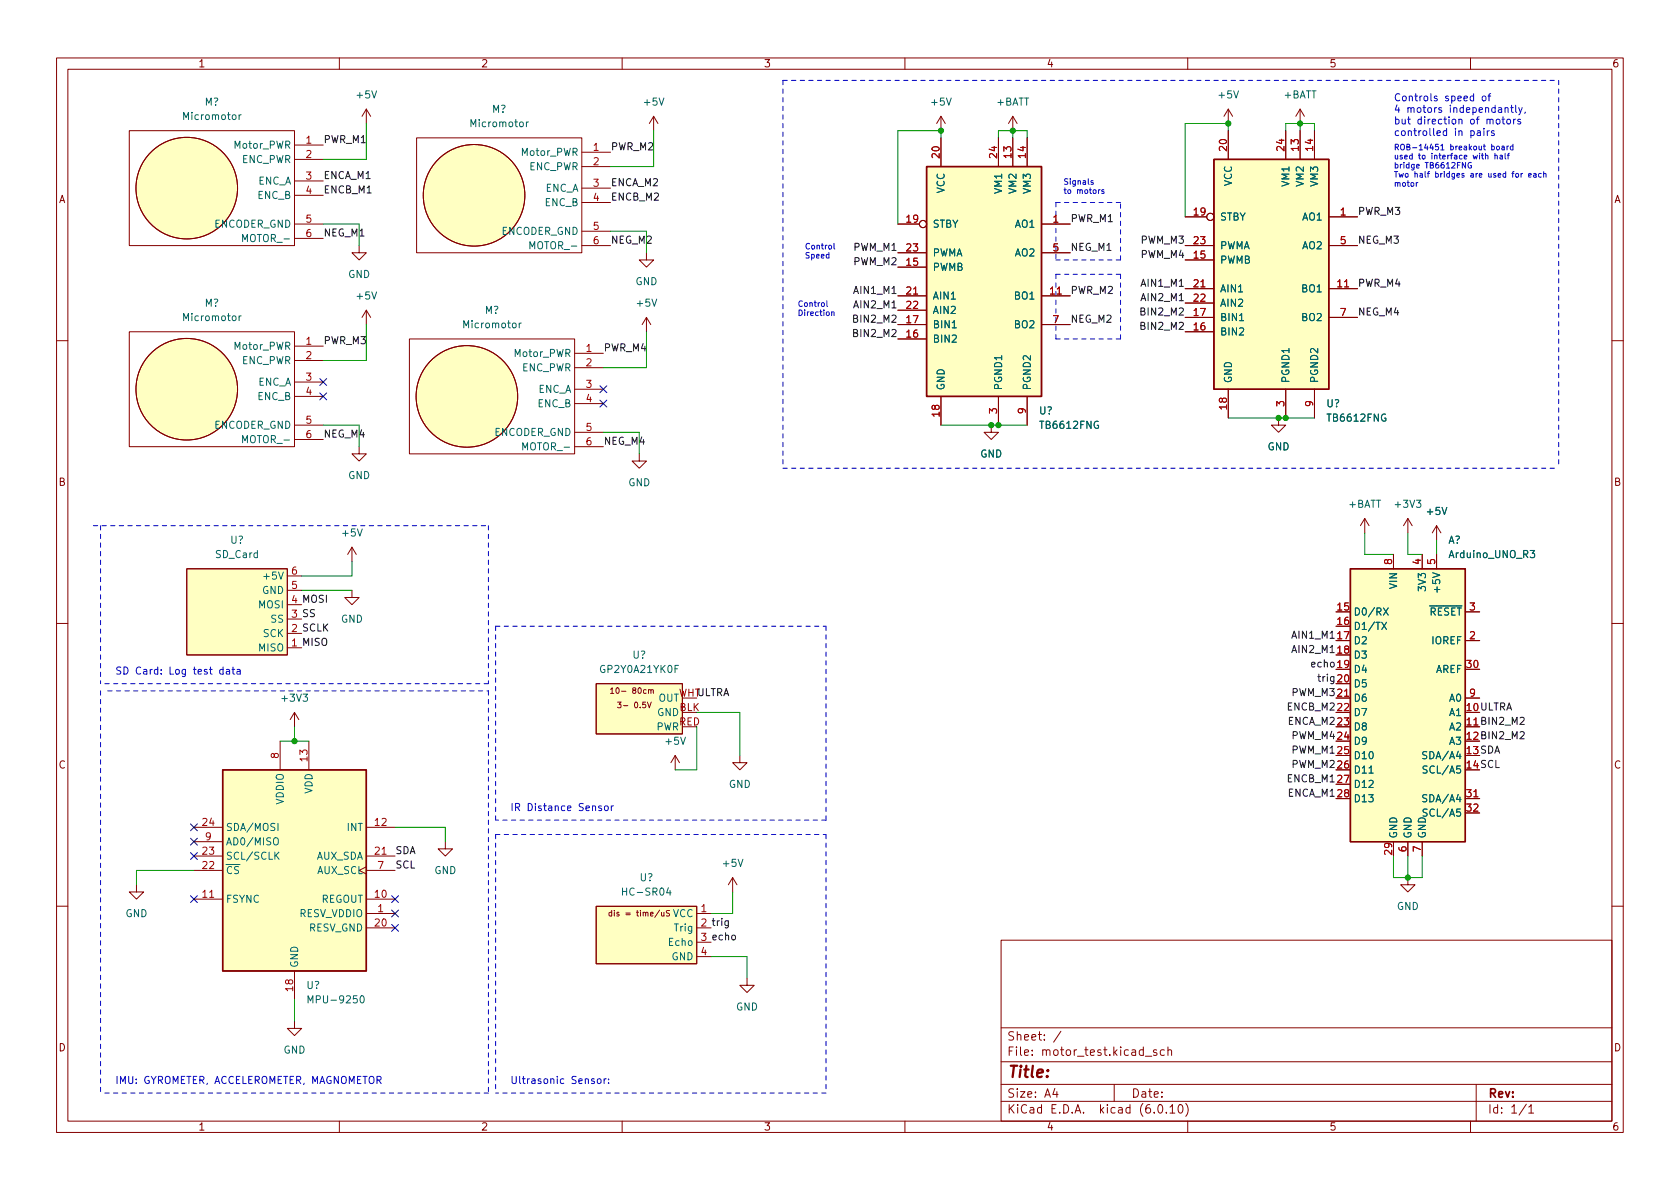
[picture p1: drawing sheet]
<svg xmlns="http://www.w3.org/2000/svg" width="297mm" height="210mm" viewBox="0 0 297 210" stroke-linecap="round" stroke-linejoin="round" font-family="sans-serif">
<g fill="none" stroke="#840000" stroke-width=".18">
<path d="M10 10.2h277v190.1h-277zM12 12.2h273v186.1h-273zM60 10.2v2M64.8 19.3v2.5M64.8 19.3l-.8 1.3M64.8 19.3l.7 1.3M110 10.2v2M160 10.2v2M210 10.2v2M217.2 19.3l-.8 1.3M217.2 19.3v2.5M217.2 19.3l.7 1.3"/>
<path d="M229.9 19.3l-.8 1.3M229.9 19.3v2.5M229.9 19.3l.7 1.3M260 10.2v2M22.9 23.1h29.2v20.3h-29.2zM52.1 39.6h5M52.1 25.6h5M52.1 28.2h5M52.1 32h5M52.1 34.5h5M73.7 24.4h29.2v20.3h-29.2zM102.9 26.9h5"/>
<path d="M102.9 29.5h5M102.9 33.3h5M102.9 35.8h5M115.6 20.6l-.8 1.2M115.6 20.6v2.5M115.6 20.6l.7 1.2M158.7 39.6h3.9M166.4 20.6v2.5M166.4 24.4v5.1M166.4 20.6l-.8 1.2M166.4 20.6l.7 1.2M176.5 24.4v5.1"/>
<path d="M179.1 20.6v2.5M179.1 24.4v5.1M179.1 20.6l-.8 1.2M179.1 20.6l.7 1.2M181.6 24.4v5.1M184.1 39.6h5.1M209.5 38.3h3.9M217.2 23.1v5.1M227.3 23.1v5.1M229.9 23.1v5.1M232.4 23.1v5.1M234.9 38.3h5.1"/>
<path d="M22.9 58.7h29.2v20.3h-29.2zM52.1 42.2h5M63.5 43.4v1.3h1.3l-1.3 1.3-1.3-1.3h1.3M64.8 54.9l-.8 1.2M64.8 54.9v2.5M64.8 54.9l.7 1.2M72.4 59.9h29.2v20.4h-29.2zM102.9 43.4h5M102.9 40.9h5M114.3 44.7v1.3h1.3l-1.3 1.2-1.3-1.2h1.3M114.3 56.1l-.8 1.3M114.3 56.1v2.6"/>
<path d="M114.3 56.1l.8 1.3M158.7 52.3h5.1M158.7 47.2h5.1M158.7 59.9h5.1M158.7 57.4h5.1M158.7 54.9h5.1M158.7 44.7h5.1M184.1 52.3h5.1M184.1 57.4h5.1M184.1 44.7h5.1M209.5 51h5.1M209.5 46h5.1"/>
<path d="M209.5 58.7h5.1M209.5 56.1h5.1M209.5 53.6h5.1M209.5 43.4h5.1M234.9 51h5.1M234.9 56.1h5.1M234.9 43.4h5.1M10 60.2h2M52.1 61.2h5M52.1 63.7h5M52.1 67.6h5M52.1 70.1h5"/>
<path d="M52.1 75.2h5M52.1 77.7h5M63.5 79v1.3h1.3l-1.3 1.2-1.3-1.2h1.3M101.6 62.5h5.1M101.6 65h5.1M101.6 68.8h5.1M101.6 71.4h5.1M101.6 76.4h5.1M101.6 79h5.1M166.4 70.1v5.1M175.3 75.2v1.2h1.2l-1.2 1.3-1.3-1.3h1.3M176.5 70.1v5.1"/>
<path d="M181.6 70.1v5.1M217.2 68.8v5.1M226.1 73.9v1.3h1.2l-1.2 1.2-1.3-1.2h1.3M227.3 68.8v5.1M232.4 68.8v5.1M285 60.2h2M62.2 96.8l-.7 1.2M62.2 96.8v2.5M62.2 96.8l.8 1.2M113 80.3v1.2h1.3l-1.3 1.3-1.2-1.3h1.2M241.3 91.7l-.8 1.3M241.3 91.7v2.5"/>
<path d="M241.3 91.7l.8 1.3M246.4 98v2.6M248.9 91.7v2.5M248.9 91.7l-.7 1.3M248.9 91.7l.8 1.3M251.5 98v2.6M254 93v2.5M254 98v2.6M254 93l-.8 1.2M254 93l.8 1.2M10 110.2h2M33 100.6h17.8v15.2h-17.8z"/>
<path d="M50.8 114.5h2.5M50.8 112h2.5M50.8 109.5h2.5M50.8 106.9h2.5M50.8 104.4h2.5M50.8 101.8h2.5M62.2 104.4v1.3h1.3l-1.3 1.2-1.2-1.2h1.2M259.1 113.3h2.5M259.1 108.2h2.5M285 110.2h2M49.5 131.1v5M52.1 126v2.5"/>
<path d="M52.1 126l-.8 1.2M52.1 126l.7 1.2M54.6 131.1v5M105.4 120.9h15.2v8.9h-15.2zM108 121.9l.2-.3v1M108 122.6h.5M109.2 124.2h.6l-.3 .3 .3 .1v.5l-.2 .1-.4-.1M114.5 124.2l.3 1 .3-1M114.7 122h.3l.1 .6M115.1 122.1l.1-.1h.3v.6M119.4 133.6l-.8 1.3M119.4 133.6v2.5"/>
<path d="M119.4 133.6l.7 1.3M130.8 133.6v1.3h1.3l-1.3 1.2-1.3-1.2h1.3M236.2 123.4h2.6M259.1 123.4h2.5M24.1 156.5v1.2h1.3l-1.3 1.3-1.2-1.3h1.2M34.3 159h5.1M34.3 146.3h5.1M34.3 151.4h5.1M34.3 153.9h5.1M34.3 148.8h5.1M64.8 153.3l-1.3 .6 1.3 .7M64.8 159h5"/>
<path d="M64.8 146.3h5M64.8 151.4h5M64.8 153.9h5M78.7 148.8v1.3h1.3l-1.3 1.3-1.2-1.3h1.2M129.5 155.2l-.7 1.3M129.5 155.2v2.5M129.5 155.2l.8 1.3M248.9 155.2v1.3h1.3l-1.3 1.2-1.3-1.2h1.3M248.9 148.8v2.6M251.5 148.8v2.6M259.1 141.2h2.5M10 160.2h2"/>
<path d="M52.1 171.7v5.1M64.8 161.5h5M64.8 164.1h5M105.4 160.3h17.8v10.1h-17.8zM108.1 161.4l-.2-.1-.2 .2 .1 .4h.3M108.1 161v1M117 161.3v.6h.4M117.4 161.3v.7M118.4 161h-.4l-.2 .2 .1 .2 .4 .2v.3h-.5M123.2 161.5h2.5M123.2 164.1h2.5M123.2 166.6h2.5"/>
<path d="M123.2 169.2h2.5M132.1 173v1.2h1.2l-1.2 1.3-1.3-1.3h1.3M177 166.3h108v32h-108zM285 160.2h2M52.1 180.6v1.3h1.2l-1.2 1.2-1.3-1.2h1.3M60 198.3v2M110 198.3v2M160 198.3v2M177 194.8h108M177 191.8h108M177 187.8h108M177 181.8h108"/>
<path d="M186.5 192.5l-.4 1h1M186.9 193v1M187.6 182.4l-1.3 1.9M197 191.8v3M202.5 186.8h1.1M204.5 185.7l-.4-.1-.2 .2 .1 .3 .5 .1v.4h-.6M204.9 195.4l.2-.1a.81 .81 0 0 1 .6 .7 .81 .81 0 0 1-.3 .8h-.2a.81 .81 0 0 1-.6-.6 .81 .81 0 0 1 .3-.8zM205.9 185.7l-.5-.1-.3 .3v.4l.2 .3h.6M206.2 196.7v.1M206.5 185.8l.2-.2 .4 .1v.9M206.5 185.1v1.5M206.9 195.8l.4-.5v1.5"/>
<path d="M206.9 196.8h.8M208.5 195.4l.1-.1a.81 .81 0 0 1 .6 .7 .81 .81 0 0 1-.3 .8h-.1a.81 .81 0 0 1-.6-.6 .81 .81 0 0 1 .3-.8zM209.6 195.1a1.72 1.72 0 0 1 0 2.3M210 198.3v2M260 198.3v2M261 191.8v6.5M269.9 195.3l-1.3 1.9M270.3 195.8l.4-.5v1.5M270.3 196.8h.9"/>
<circle cx="33" cy="33.3" r="9"/>
<circle cx="83.8" cy="34.5" r="9"/>
<circle cx="163.2" cy="39.6" r=".63"/>
<circle cx="214" cy="38.3" r=".63"/>
<circle cx="33" cy="68.8" r="9"/>
<circle cx="82.5" cy="70.1" r="9"/>
</g>
<g fill="#ffffc2" stroke="#ffffc2" stroke-width=".18">
<path d="M39.4 136.1h25.4v35.6h-25.4z"/>
<path d="M238.8 100.6h20.3v48.2h-20.3z"/>
<path d="M105.4 120.9h15.2v8.9h-15.2z"/>
<path d="M214.6 28.2h20.3v40.6h-20.3z"/>
<path d="M163.8 29.5h20.3v40.6h-20.3z"/>
<path d="M105.4 160.3h17.8v10.1h-17.8z"/>
<path d="M33 100.6h17.8v15.2h-17.8z"/>
<circle cx="33" cy="68.8" r="9"/>
<circle cx="82.5" cy="70.1" r="9"/>
<circle cx="83.8" cy="34.5" r="9"/>
<circle cx="33" cy="33.3" r="9"/>
</g>
<path d="M163.8 29.5h20.3v40.6h-20.3zM214.6 28.2h20.3v40.6h-20.3zM238.8 100.6h20.3v48.2h-20.3zM39.4 136.1h25.4v35.6h-25.4z" fill="none" stroke="#840000" stroke-width=".25"/>
<g fill="none" stroke="#006464" stroke-width=".18">
<path d="M42.3 20.3v.8M42.6 20.3l-.3 .2M93.1 21.6v.8M93.4 21.6l-.3 .2M42.3 55.9v.8M42.6 55.9l-.3 .2M42.9 42.7v-1.2l.4 .9 .4-.9v1.2M91.8 57.1v.9M92.2 57.1l-.4 .3M93.7 44v-1.3l.4 .9 .4-.9v1.3M168.4 58h.7M219.2 56.7h.7"/>
<path d="M42.9 78.3v-1.3l.4 .9 .4-.9v1.3M92.4 79.6v-1.3l.5 .9 .4-.9v1.3M270.6 97.3h.7l-.4 .5 .4 .1v.6l-.2 .1-.5-.1M244.3 110l.8 1.3M244.6 107.5l.9 1.3M245.1 110l-.8 1.3M245.5 107.5l-.9 1.3M242.1 136.7h.7M252.3 133l-.5-.1-.2 .1v.4l.5 .2 .2 .3-.3 .3-.5-.1M252.3 135.5l-.5-.1-.1 .2v.3l.5 .3 .1 .3-.2 .2h-.5M48.4 148.3l.3-.2a.43 .43 0 0 1 .5 .5v.4a.42 .42 0 0 1-.4 .4 .42 .42 0 0 1-.4-.4zM48.8 151.2l.5 .8"/>
<path d="M49.1 145.6v1.3M49.3 150.7l-.7 .7M118.2 157l-.3 .9h.8M252.3 140.6l-.5-.1-.2 .1v.4l.5 .2 .2 .4-.3 .2-.5-.1M252.3 143.1h-.5l-.1 .1v.3l.5 .3 .1 .3-.2 .2h-.5M54.5 177.4v-1.3l.4 .9 .4-.9v1.3M63.8 176.2l.2-.1a.68 .68 0 0 1 .4 .6 .68 .68 0 0 1-.4 .7l-.2-.2-.1-.3z"/>
</g>
<path d="M128.8 162.8v1.1l-.3 .2-.3-.1M128.8 162.9l-.4-.1-.2 .3 .1 .5h.5" fill="none" stroke="#0f0f0f" stroke-width=".18"/>
<g fill="none" stroke="#0000c2" stroke-width=".18">
<path d="M262.2 17h.3l.2 .2v.4l-.2 .2h-.3l-.1-.2zM263.1 17h.5M263.6 16.6l-.3 .1v1.1M266.1 19.2l.2-.2 .3 .1 .1 .8M266.1 19v.9M267.1 19h.5M267.3 18.6v1.1l.3 .2M268 18.6v1.1l.2 .2M268.5 19l.3 .9M269.1 19l-.4 1.2-.2 .1M269.7 19.8l-.1 .3M193.3 32l-.3-.1-.1 .2v.1l.4 .1v.3h-.4"/>
<path d="M194.2 33.5v.7M194.5 33.5l-.3 .2M195.2 33.6l-.3-.1-.1 .2v.1l.4 .1v.3h-.4M250.7 32.3l-.3 .2M259.1 28.7v1l-.5-1v1M260.1 28.8a.45 .45 0 0 0-.6 .4 .45 .45 0 0 0 .7 .4v-.3h-.2M261.2 23.2h.5l.1 .8M261.8 23.4l-.5 .1-.1 .2 .1 .3 .5-.1M262.4 22.7v.1M262.4 23.1v.9M262.6 27.5h.4l.1 .6M262.6 27.1v1"/>
<path d="M263 23.1v.9M263.3 23.1l-.3 .3M263.7 25.9l.3-.1 .2 .2-.1 .5h-.4M264.2 23.2l-.3-.1-.2 .2 .1 .2 .4 .1v.3h-.5M264.3 27.5h.4v.6M264.3 27.1v1M264.6 21.2l.2-.1 .3 .1 .1 .5-.1 .2h-.3l-.2-.1zM264.7 25.9l.2-.1 .2 .2v.3l-.2 .2-.3-.2zM265.2 27.5h.4v.6M265.6 25.9h.3l.1 .6M265.6 21.1h.4M265.6 27.7l-.4 .2 .1 .2h.3"/>
<path d="M265.7 20.7v1l.3 .2M266 26.1l-.5 .2 .1 .2h.4M266.1 27.1v.9l.2 .1M266.5 25.8v.7M266.5 21.2l.2-.1 .3 .1 .1 .5-.1 .2h-.3l-.2-.1zM266.5 27.4h.4M266.7 25.8l-.2 .2M266.9 27.1l-.3 .2v.8M267.5 25.9l-.3-.1-.2 .2 .1 .5h.4M267.5 25.5v1M267.6 21.1v.8M268 21.1l-.4 .2"/>
<path d="M268.1 30.7h.2l.2 .2v.2l-.2 .2-.3-.2zM268.8 21.1h-.3l-.2 .2 .1 .1 .4 .2v.3h-.5M268.9 30.7v.6M269.2 30.7l-.3 .2M270.3 31l.4-.1v-.2h-.3l-.1 .1v.5h.4M271.2 30.7h.4v.6M271.6 30.9l-.5 .2 .2 .2h.3M272.5 30.7h-.3l-.2 .2 .1 .4h.4M272.9 30.8l.4-.1 .1 .6M272.9 30.3v1M146.2 53.2v.9l.1 .1M147 55.2h.4l.1 .6"/>
<path d="M147 55.1v.7M147.5 43v.9l.1 .1M39.4 118.4h-.3l-.3 .2 .2 .6h.4M39.4 117.9v1.3M40.1 118.4h.4l.1 .8M40.6 118.7h-.4l-.2 .2 .2 .3h.4M41 118.4h.5M41.2 117.9v1.1l.3 .2M41.9 118.4h.5l.1 .8M42.5 118.7h-.5l-.1 .2 .1 .3h.5M106.3 142.6l-.3-.1-.2 .2 .1 .2 .4 .1v.3h-.5M107 142.6l.3-.1 .2 .2v.4l-.2 .2h-.3l-.1-.2z"/>
<path d="M108.1 142.5v.8M108.4 142.5l-.3 .2M105.1 190.8h-.3l-.2 .1v.2l.5 .1v.3h-.5M105.7 190.8h.3l.3 .2v.4l-.3 .2-.3-.1-.1-.1zM106.8 190.8v.8M107.2 190.8l-.4 .2M107.6 191.5v.1M107.6 190.8v.1"/>
</g>
<g fill="none" stroke="#0000c2" stroke-width=".18" stroke-dasharray=".8 .8">
<path d="M138.4 14.2v68.6M138.4 14.2h137.2M275.6 14.2v68.6M186.7 35.8h11.4M186.7 35.8v10.2M186.7 48.5v11.4M186.7 59.9h11.4M186.7 46h11.4M186.7 48.5h11.4M198.1 59.9v-11.4M198.1 46v-10.2M16.5 93h69.9"/>
<path d="M17.8 93v27.9M86.4 93v27.9M138.4 82.8h137.2M87.6 110.7h58.4M87.6 110.7v34.3M146 110.7v34.3M17.8 122.2v71.1M19 122.2h67.4M86.4 122.2v71.1M86.4 120.9h-68.6M87.6 147.6v45.7M87.6 147.6h58.4"/>
<path d="M146 145h-58.4M146 147.6v45.7M86.4 193.3h-68.6M146 193.3h-58.4"/>
</g>
<g fill="none" stroke="#009600" stroke-width=".18">
<path d="M57.1 39.6h6.4v3.8M64.8 21.8v6.4h-7.7M115.6 23.1v6.4h-7.7M166.4 24.4v-1.3h-7.7v16.5M176.5 24.4v-1.3h5.1v1.3M179.1 23.1v1.3M217.2 23.1v-1.3h-7.7v16.5M227.3 23.1v-1.3h5.1v1.3M229.9 21.8v1.3M64.8 57.4v6.3h-7.7M107.9 40.9h6.4v3.8M114.3 58.7v6.3h-7.6"/>
<path d="M57.1 75.2h6.4v3.8M106.7 76.4h6.3v3.9M166.4 75.2h15.2M217.2 73.9h15.2M62.2 99.3v2.5h-8.9M241.3 94.2v3.8h5.1M248.9 94.2v3.8h2.6M254 95.5v2.5M53.3 104.4h8.9M49.5 131.1h5.1M52.1 128.5v2.6M123.2 128.5v7.6h-3.8"/>
<path d="M123.2 126h7.6v7.6M34.3 153.9h-10.2v2.6M69.8 146.3h8.9v2.5M129.5 157.7v3.8h-3.8M246.4 151.4v3.8h5.1v-3.8M248.9 151.4v3.8M52.1 176.8v3.8M125.7 169.2h6.4v3.8"/>
</g>
<g fill="none" stroke="#000084" stroke-width=".18">
<path d="M56.5 69.5l1.3 1.2M56.5 66.9l1.3 1.3M57.8 69.5l-1.3 1.2M57.8 66.9l-1.3 1.3M106.1 68.2l1.2 1.2M106.1 70.8l1.2 1.2M107.3 68.2l-1.2 1.2M107.3 70.8l-1.2 1.2M33.7 158.4l1.2 1.2M33.7 145.7l1.2 1.2M33.7 150.8l1.2 1.2M33.7 148.2l1.2 1.2"/>
<path d="M34.9 158.4l-1.2 1.2M34.9 145.7l-1.2 1.2M34.9 150.8l-1.2 1.2M34.9 148.2l-1.2 1.2M69.2 158.4l1.3 1.2M70.5 158.4l-1.3 1.2M69.2 163.5l1.3 1.2M69.2 160.9l1.3 1.2M70.5 163.5l-1.3 1.2M70.5 160.9l-1.3 1.2"/>
</g>
<g fill="#009600" stroke="#009600" stroke-width=".18">
<circle cx="179.1" cy="23.1" r=".46"/>
<circle cx="176.5" cy="75.2" r=".46"/>
<circle cx="175.3" cy="75.2" r=".46"/>
<circle cx="166.4" cy="23.1" r=".46"/>
<circle cx="52.1" cy="131.1" r=".46"/>
<circle cx="248.9" cy="155.2" r=".46"/>
<circle cx="229.9" cy="21.8" r=".46"/>
<circle cx="217.2" cy="21.8" r=".46"/>
<circle cx="226.1" cy="73.9" r=".46"/>
<circle cx="227.3" cy="73.9" r=".46"/>
</g>
<text font-size="2.8" fill="#840000" x="178" y="190.6">Title:</text>
<g font-size="2.1" fill="#840000">
<text x="178" y="184">Sheet: /</text>
<text x="178" y="186.7">File: motor_test.kicad_sch</text>
<text x="178" y="196.9">KiCad E.D.A. kicad (6.0.10)</text>
<text x="178" y="194.1">Size: A4</text>
<text x="200" y="194.1">Date:</text>
<text x="263" y="194.1">Rev:</text>
<text x="263" y="196.9">Id: 1/1</text>
</g>
<g font-size="1.8" fill="#840000">
<text x="35" y="11.9">1</text>
<text x="85" y="11.9">2</text>
<text x="135" y="11.9">3</text>
<text x="185" y="11.9">4</text>
<text x="235" y="11.9">5</text>
<text x="285" y="11.9">6</text>
<text x="10.3" y="35.9">A</text>
<text x="285.3" y="35.9">A</text>
<text x="10.3" y="85.9">B</text>
<text x="285.3" y="85.9">B</text>
<text x="259.4" y="128.3">11BIN2_M2</text>
<text x="10.3" y="135.9">C</text>
<text x="285.3" y="135.9">C</text>
<text x="10.3" y="185.9">D</text>
<text x="285.3" y="185.9">D</text>
<text x="35" y="199.9">1</text>
<text x="85" y="199.9">2</text>
<text x="135" y="199.9">3</text>
<text x="185" y="199.9">4</text>
<text x="235" y="199.9">5</text>
<text x="285" y="199.9">6</text>
</g>
<g font-size="1.8" fill="#006464">
<text x="63.2" y="17.4">+5V</text>
<text x="215.6" y="17.4">+5V</text>
<text x="227" y="17.4">+BATT</text>
<text x="32.6" y="21.2">Micromotor</text>
<text x="36.2" y="18.7">M?</text>
<text x="83.4" y="22.5">Micromotor</text>
<text x="87" y="19.9">M?</text>
<text x="114" y="18.7">+5V</text>
<text x="164.8" y="18.7">+5V</text>
<text x="176.2" y="18.7">+BATT</text>
<text x="41.5" y="26.3">Motor_PWR</text>
<text x="42.7" y="28.8">ENC_PWR</text>
<text x="92.3" y="27.6">Motor_PWR</text>
<text x="45.6" y="32.6">ENC_A</text>
<text x="45.6" y="35.2">ENC_B</text>
<text x="93.5" y="30.1">ENC_PWR</text>
<text x="96.4" y="33.9">ENC_A</text>
<text x="167" y="34.2" transform="rotate(-90 167 34.2)">VCC</text>
<text x="177.2" y="34.1" transform="rotate(-90 177.2 34.1)">VM1</text>
<text x="179.7" y="34.1" transform="rotate(-90 179.7 34.1)">VM2</text>
<text x="182.2" y="34.1" transform="rotate(-90 182.2 34.1)">VM3</text>
<text x="217.8" y="32.9" transform="rotate(-90 217.8 32.9)">VCC</text>
<text x="228" y="32.8" transform="rotate(-90 228 32.8)">VM1</text>
<text x="230.5" y="32.8" transform="rotate(-90 230.5 32.8)">VM2</text>
<text x="233" y="32.8" transform="rotate(-90 233 32.8)">VM3</text>
<text x="37.8" y="40.3">ENCODER_GND</text>
<text x="88.6" y="41.5">ENCODER_GND</text>
<text x="96.4" y="36.4">ENC_B</text>
<text x="164.8" y="40.3">STBY</text>
<text x="179.5" y="40.3">AO1</text>
<text x="215.6" y="39">STBY</text>
<text x="230.3" y="39">AO1</text>
<text x="43.4" y="42.8">MOTOR_-</text>
<text x="94.2" y="44.1">MOTOR_-</text>
<text x="164.8" y="47.9">PWMB</text>
<text x="164.8" y="45.3">PWMA</text>
<text x="179.5" y="45.3">AO2</text>
<text x="215.6" y="46.6">PWMB</text>
<text x="215.6" y="44.1">PWMA</text>
<text x="230.3" y="44.1">AO2</text>
<text x="61.5" y="49.1">GND</text>
<text x="63.2" y="53">+5V</text>
<text x="112.3" y="50.4">GND</text>
<text x="164.8" y="53">AIN1</text>
<text x="179.5" y="53">BO1</text>
<text x="215.6" y="51.7">AIN1</text>
<text x="230.3" y="51.7">BO1</text>
<text x="32.6" y="56.8">Micromotor</text>
<text x="36.2" y="54.2">M?</text>
<text x="82.1" y="58">Micromotor</text>
<text x="85.7" y="55.5">M?</text>
<text x="112.7" y="54.2">+5V</text>
<text x="164.8" y="58">BIN1</text>
<text x="164.8" y="55.5">AIN2</text>
<text x="179.5" y="58">BO2</text>
<text x="215.6" y="59.3">BIN2</text>
<text x="215.6" y="56.8">BIN1</text>
<text x="215.6" y="54.2">AIN2</text>
<text x="230.3" y="56.8">BO2</text>
<text x="41.5" y="61.8">Motor_PWR</text>
<text x="42.7" y="64.4">ENC_PWR</text>
<text x="91.1" y="63.1">Motor_PWR</text>
<text x="92.2" y="65.7">ENC_PWR</text>
<text x="164.8" y="60.6">BIN2</text>
<text x="45.6" y="68.2">ENC_A</text>
<text x="45.6" y="70.7">ENC_B</text>
<text x="95.1" y="69.5">ENC_A</text>
<text x="167" y="69.1" transform="rotate(-90 167 69.1)">GND</text>
<text x="177.2" y="69.1" transform="rotate(-90 177.2 69.1)">PGND1</text>
<text x="182.2" y="69.1" transform="rotate(-90 182.2 69.1)">PGND2</text>
<text x="217.8" y="67.8" transform="rotate(-90 217.8 67.8)">GND</text>
<text x="228" y="67.8" transform="rotate(-90 228 67.8)">PGND1</text>
<text x="233" y="67.8" transform="rotate(-90 233 67.8)">PGND2</text>
<text x="37.8" y="75.8">ENCODER_GND</text>
<text x="87.3" y="77.1">ENCODER_GND</text>
<text x="95.1" y="72">ENC_B</text>
<text x="183.7" y="73.3">U?</text>
<text x="184.1" y="75.8">TB6612FNG</text>
<text x="234.5" y="72">U?</text>
<text x="234.9" y="74.5">TB6612FNG</text>
<text x="43.4" y="78.4">MOTOR_-</text>
<text x="92.9" y="79.6">MOTOR_-</text>
<text x="173.3" y="80.9">GND</text>
<text x="224.1" y="79.6">GND</text>
<text x="61.5" y="84.7">GND</text>
<text x="111.1" y="86">GND</text>
<text x="238.4" y="89.8">+BATT</text>
<text x="246.8" y="89.8">+3V3</text>
<text x="60.6" y="94.9">+5V</text>
<text x="252.4" y="91.1">+5V</text>
<text x="38.2" y="98.7">SD_Card</text>
<text x="40.7" y="96.1">U?</text>
<text x="256" y="96.1">A?</text>
<text x="256.4" y="98.7">Arduino_UNO_R3</text>
<text x="45.8" y="107.6">MOSI</text>
<text x="46.4" y="105">GND</text>
<text x="47.1" y="102.5">+5V</text>
<text x="247" y="104" transform="rotate(-90 247 104)">VIN</text>
<text x="252.1" y="104.2" transform="rotate(-90 252.1 104.2)">3V3</text>
<text x="254.6" y="104.3" transform="rotate(-90 254.6 104.3)">+5V</text>
<text x="46.6" y="112.6">SCK</text>
<text x="47.9" y="110.1">SS</text>
<text x="60.3" y="110.1">GND</text>
<text x="239.3" y="108.8">D0/RX</text>
<text x="239.3" y="111.4">D1/TX</text>
<text x="239.3" y="113.9">D2</text>
<text x="251.3" y="108.8">~{RESET}</text>
<text x="253.2" y="113.9">IOREF</text>
<text x="45.8" y="115.2">MISO</text>
<text x="106.3" y="119">GP2Y0A21YK0F</text>
<text x="111.9" y="116.5">U?</text>
<text x="239.3" y="116.5">D3</text>
<text x="239.3" y="119">D4</text>
<text x="253.8" y="119">AREF</text>
<text x="50" y="124.1">+3V3</text>
<text x="116.4" y="124.1">OUT</text>
<text x="239.3" y="121.5">D5</text>
<text x="239.3" y="124.1">D6</text>
<text x="256.3" y="124.1">A0</text>
<text x="116" y="129.2">PWR</text>
<text x="116.2" y="126.6">GND</text>
<text x="117.8" y="131.7">+5V</text>
<text x="239.3" y="126.6">D7</text>
<text x="239.3" y="129.2">D8</text>
<text x="239.3" y="131.7">D9</text>
<text x="256.3" y="126.6">A1</text>
<text x="256.3" y="129.2">A2</text>
<text x="256.3" y="131.7">A3</text>
<text x="239.3" y="134.2">D10</text>
<text x="239.3" y="136.8">D11</text>
<text x="252.1" y="134.2">SDA/A4</text>
<text x="252.3" y="136.8">SCL/A5</text>
<text x="50.2" y="142.2" transform="rotate(-90 50.2 142.2)">VDDIO</text>
<text x="55.2" y="140.4" transform="rotate(-90 55.2 140.4)">VDD</text>
<text x="128.8" y="139.3">GND</text>
<text x="239.3" y="139.3">D12</text>
<text x="239.3" y="141.9">D13</text>
<text x="252.1" y="141.9">SDA/A4</text>
<text x="39.9" y="146.9">SDA/MOSI</text>
<text x="39.9" y="149.5">AD0/MISO</text>
<text x="61.4" y="146.9">INT</text>
<text x="247" y="148.3" transform="rotate(-90 247 148.3)">GND</text>
<text x="249.6" y="148.3" transform="rotate(-90 249.6 148.3)">GND</text>
<text x="252.1" y="148.3" transform="rotate(-90 252.1 148.3)">GND</text>
<text x="252.3" y="144.4">SCL/A5</text>
<text x="39.9" y="154.6">~{CS}</text>
<text x="39.9" y="152">SCL/SCLK</text>
<text x="55.8" y="152">AUX_SDA</text>
<text x="56" y="154.6">AUX_SCL</text>
<text x="76.8" y="154.6">GND</text>
<text x="113.1" y="155.8">U?</text>
<text x="127.9" y="153.3">+5V</text>
<text x="39.9" y="159.6">FSYNC</text>
<text x="56.7" y="159.6">REGOUT</text>
<text x="110.5" y="158.4">HC-SR04</text>
<text x="247" y="160.9">GND</text>
<text x="22.2" y="162.2">GND</text>
<text x="52.9" y="162.2">RESV_VDDIO</text>
<text x="54.5" y="164.7">RESV_GND</text>
<text x="118.4" y="167.3">Echo</text>
<text x="118.9" y="162.2">VCC</text>
<text x="119.3" y="164.7">Trig</text>
<text x="52.7" y="171.2" transform="rotate(-90 52.7 171.2)">GND</text>
<text x="118.8" y="169.8">GND</text>
<text x="54.2" y="174.9">U?</text>
<text x="55.2" y="177.4">MPU-9250</text>
<text x="130.1" y="178.7">GND</text>
<text x="50.1" y="186.3">GND</text>
</g>
<g font-size="1.8" fill="#0000c2">
<text x="246.4" y="17.9">Controls speed of</text>
<text x="246.4" y="19.9">4 motors independantly,</text>
<text x="246.4" y="22">but direction of motors</text>
<text x="246.4" y="24">controlled in pairs</text>
<text x="20.3" y="119.3">SD Card: Log test data</text>
<text x="90.2" y="143.4">IR Distance Sensor</text>
<text x="20.3" y="191.7">IMU: GYROMETER, ACCELEROMETER, MAGNOMETOR</text>
<text x="90.2" y="191.7">Ultrasonic Sensor:</text>
</g>
<g font-size="1.8" fill="#a90000">
<text x="54.1" y="25.4">1</text>
<text x="54.1" y="27.9">2</text>
<text x="104.9" y="26.7">1</text>
<text x="104.9" y="29.2">2</text>
<text x="166.1" y="27.9" transform="rotate(-90 166.1 27.9)">20</text>
<text x="176.3" y="27.9" transform="rotate(-90 176.3 27.9)">24</text>
<text x="178.8" y="27.9" transform="rotate(-90 178.8 27.9)">13</text>
<text x="181.4" y="27.9" transform="rotate(-90 181.4 27.9)">14</text>
<text x="216.9" y="26.6" transform="rotate(-90 216.9 26.6)">20</text>
<text x="227.1" y="26.6" transform="rotate(-90 227.1 26.6)">24</text>
<text x="229.6" y="26.6" transform="rotate(-90 229.6 26.6)">13</text>
<text x="232.2" y="26.6" transform="rotate(-90 232.2 26.6)">14</text>
<text x="54.1" y="31.7">3</text>
<text x="54.1" y="34.3">4</text>
<text x="104.9" y="33">3</text>
<text x="104.9" y="35.6">4</text>
<text x="54.1" y="39.4">5</text>
<text x="54.1" y="41.9">6</text>
<text x="104.9" y="40.6">5</text>
<text x="160.3" y="39.4">19</text>
<text x="186.2" y="39.4">1</text>
<text x="211.1" y="38.1">19</text>
<text x="237" y="38.1">1</text>
<text x="104.9" y="43.2">6</text>
<text x="160.3" y="47">15</text>
<text x="160.3" y="44.4">23</text>
<text x="186.2" y="44.4">5</text>
<text x="211.1" y="45.7">15</text>
<text x="211.1" y="43.2">23</text>
<text x="237" y="43.2">5</text>
<text x="160.3" y="52.1">21</text>
<text x="185.7" y="52.1">11</text>
<text x="211.1" y="50.8">21</text>
<text x="211.1" y="53.3">22</text>
<text x="236.5" y="50.8">11</text>
<text x="160.3" y="59.7">16</text>
<text x="160.3" y="57.1">17</text>
<text x="160.3" y="54.6">22</text>
<text x="186.2" y="57.1">7</text>
<text x="211.1" y="58.4">16</text>
<text x="211.1" y="55.9">17</text>
<text x="237" y="55.9">7</text>
<text x="54.1" y="61">1</text>
<text x="54.1" y="63.5">2</text>
<text x="103.6" y="62.2">1</text>
<text x="103.6" y="64.8">2</text>
<text x="54.1" y="67.3">3</text>
<text x="54.1" y="69.8">4</text>
<text x="103.6" y="68.6">3</text>
<text x="103.6" y="71.1">4</text>
<text x="227.1" y="71.9" transform="rotate(-90 227.1 71.9)">3</text>
<text x="232.2" y="71.9" transform="rotate(-90 232.2 71.9)">9</text>
<text x="54.1" y="74.9">5</text>
<text x="54.1" y="77.5">6</text>
<text x="103.6" y="76.2">5</text>
<text x="166.1" y="73.6" transform="rotate(-90 166.1 73.6)">18</text>
<text x="176.3" y="73.1" transform="rotate(-90 176.3 73.1)">3</text>
<text x="181.4" y="73.1" transform="rotate(-90 181.4 73.1)">9</text>
<text x="216.9" y="72.4" transform="rotate(-90 216.9 72.4)">18</text>
<text x="103.6" y="78.7">6</text>
<text x="51.6" y="101.6">6</text>
<text x="246.1" y="99.8" transform="rotate(-90 246.1 99.8)">8</text>
<text x="251.2" y="99.8" transform="rotate(-90 251.2 99.8)">4</text>
<text x="253.7" y="99.8" transform="rotate(-90 253.7 99.8)">5</text>
<text x="51.6" y="104.1">5</text>
<text x="236.5" y="107.9">15</text>
<text x="259.9" y="107.9">3</text>
<text x="236.5" y="110.5">16</text>
<text x="236.5" y="113">17</text>
<text x="259.9" y="113">2</text>
<text x="236.5" y="115.6">18</text>
<text x="236.5" y="118.1">19</text>
<text x="259.4" y="118.1">30</text>
<text x="120.1" y="125.7">BLK</text>
<text x="236.5" y="125.7">22</text>
<text x="236.5" y="120.6">20</text>
<text x="236.5" y="123.2">21</text>
<text x="259.4" y="125.7">10</text>
<text x="259.9" y="123.2">9</text>
<text x="120.1" y="128.3">RED</text>
<text x="236.5" y="128.3">23</text>
<text x="236.5" y="130.8">24</text>
<text x="259.4" y="128.3">11</text>
<text x="259.4" y="130.8">12</text>
<text x="49.3" y="134.1" transform="rotate(-90 49.3 134.1)">8</text>
<text x="54.4" y="134.6" transform="rotate(-90 54.4 134.6)">13</text>
<text x="236.5" y="133.3">25</text>
<text x="236.5" y="135.9">26</text>
<text x="259.4" y="133.3">13</text>
<text x="259.4" y="135.9">14</text>
<text x="236.5" y="138.4">27</text>
<text x="236.5" y="141">28</text>
<text x="259.4" y="141">31</text>
<text x="259.4" y="143.5">32</text>
<text x="35.8" y="146">24</text>
<text x="36.3" y="148.6">9</text>
<text x="66.3" y="146">12</text>
<text x="35.8" y="153.7">22</text>
<text x="35.8" y="151.1">23</text>
<text x="66.3" y="151.1">21</text>
<text x="66.8" y="153.7">7</text>
<text x="246.1" y="151.1" transform="rotate(-90 246.1 151.1)">29</text>
<text x="248.7" y="150.6" transform="rotate(-90 248.7 150.6)">6</text>
<text x="251.2" y="150.6" transform="rotate(-90 251.2 150.6)">7</text>
<text x="35.8" y="158.7">11</text>
<text x="66.3" y="158.7">10</text>
<text x="66.8" y="161.3">1</text>
<text x="124" y="161.3">1</text>
<text x="66.3" y="163.8">20</text>
<text x="124" y="168.9">4</text>
<text x="51.8" y="175.2" transform="rotate(-90 51.8 175.2)">18</text>
</g>
<g font-size="1.8" fill="#0f0f0f">
<text x="57.1" y="25.3">PWR_M1</text>
<text x="107.9" y="26.6">PWR_M2</text>
<text x="57.1" y="34.2">ENCB_M1</text>
<text x="57.1" y="31.6">ENCA_M1</text>
<text x="107.9" y="32.9">ENCA_M2</text>
<text x="107.9" y="35.5">ENCB_M2</text>
<text x="57.1" y="41.8">NEG_M1</text>
<text x="189.2" y="39.3">PWR_M1</text>
<text x="240" y="38">PWR_M3</text>
<text x="107.9" y="43.1">NEG_M2</text>
<text x="151" y="44.3">PWM_M1</text>
<text x="151" y="46.9">PWM_M2</text>
<text x="189.2" y="44.3">NEG_M1</text>
<text x="201.8" y="45.6">PWM_M4</text>
<text x="201.8" y="43.1">PWM_M3</text>
<text x="240" y="43.1">NEG_M3</text>
<text x="151.3" y="52">AIN1_M1</text>
<text x="189.2" y="52">PWR_M2</text>
<text x="202.1" y="53.2">AIN2_M1</text>
<text x="202.1" y="50.7">AIN1_M1</text>
<text x="240" y="50.7">PWR_M4</text>
<text x="151.3" y="54.5">AIN2_M1</text>
<text x="151.3" y="57">BIN2_M2</text>
<text x="151.3" y="59.6">BIN2_M2</text>
<text x="189.2" y="57">NEG_M2</text>
<text x="202.1" y="55.8">BIN2_M2</text>
<text x="202.1" y="58.3">BIN2_M2</text>
<text x="240" y="55.8">NEG_M4</text>
<text x="57.1" y="60.9">PWR_M3</text>
<text x="106.7" y="62.1">PWR_M4</text>
<text x="57.1" y="77.4">NEG_M4</text>
<text x="106.7" y="78.6">NEG_M4</text>
<text x="51.6" y="106.7">4 MOSI</text>
<text x="51.6" y="111.8">2 SCLK</text>
<text x="51.6" y="109.2">3 SS</text>
<text x="228.8" y="112.9">AIN1_M1</text>
<text x="51.6" y="114.3">1 MISO</text>
<text x="228.8" y="115.5">AIN2_M1</text>
<text x="232.1" y="118">echo 19</text>
<text x="119.9" y="123.2">WHTULTRA</text>
<text x="227.8" y="125.6">ENCB_M2</text>
<text x="228.5" y="123.1">PWM_M321</text>
<text x="233.4" y="120.5">trig 20</text>
<text x="259.4" y="125.7">10ULTRA</text>
<text x="227.8" y="128.2">ENCA_M2</text>
<text x="228.5" y="130.7">PWM_M424</text>
<text x="259.4" y="130.8">12BIN2_M2</text>
<text x="228.5" y="133.2">PWM_M125</text>
<text x="228.5" y="135.8">PWM_M226</text>
<text x="259.4" y="133.3">13SDA</text>
<text x="259.4" y="135.9">14SCL</text>
<text x="227.8" y="138.3">ENCB_M1</text>
<text x="227.8" y="140.9">ENCA_M1</text>
<text x="69.8" y="153.6">SCL</text>
<text x="69.8" y="151">SDA</text>
<text x="124" y="163.8">2 trig</text>
<text x="124" y="166.4">3 echo</text>
</g>
<g font-size="1.4" fill="#0000c2">
<text x="246.4" y="26.6">ROB-14451 breakout board</text>
<text x="246.4" y="28.2">used to interface with half</text>
<text x="246.4" y="29.8">bridge TB6612FNG</text>
<text x="188" y="32.7">Signals</text>
<text x="188" y="34.3">to motors</text>
<text x="246.4" y="31.4">Two half bridges are used for each</text>
<text x="246.4" y="33">motor</text>
<text x="142.2" y="44.1">Control</text>
<text x="142.2" y="45.7">Speed</text>
<text x="141" y="54.2">Control</text>
<text x="141" y="55.9">Direction</text>
</g>
<g font-size="1.4" fill="#840000">
<text x="108.8" y="122.7">10- 80cm</text>
<text x="109.7" y="125.2">3- 0.5V</text>
<text x="108.7" y="162">dis = time/uS</text>
</g>
</svg>
